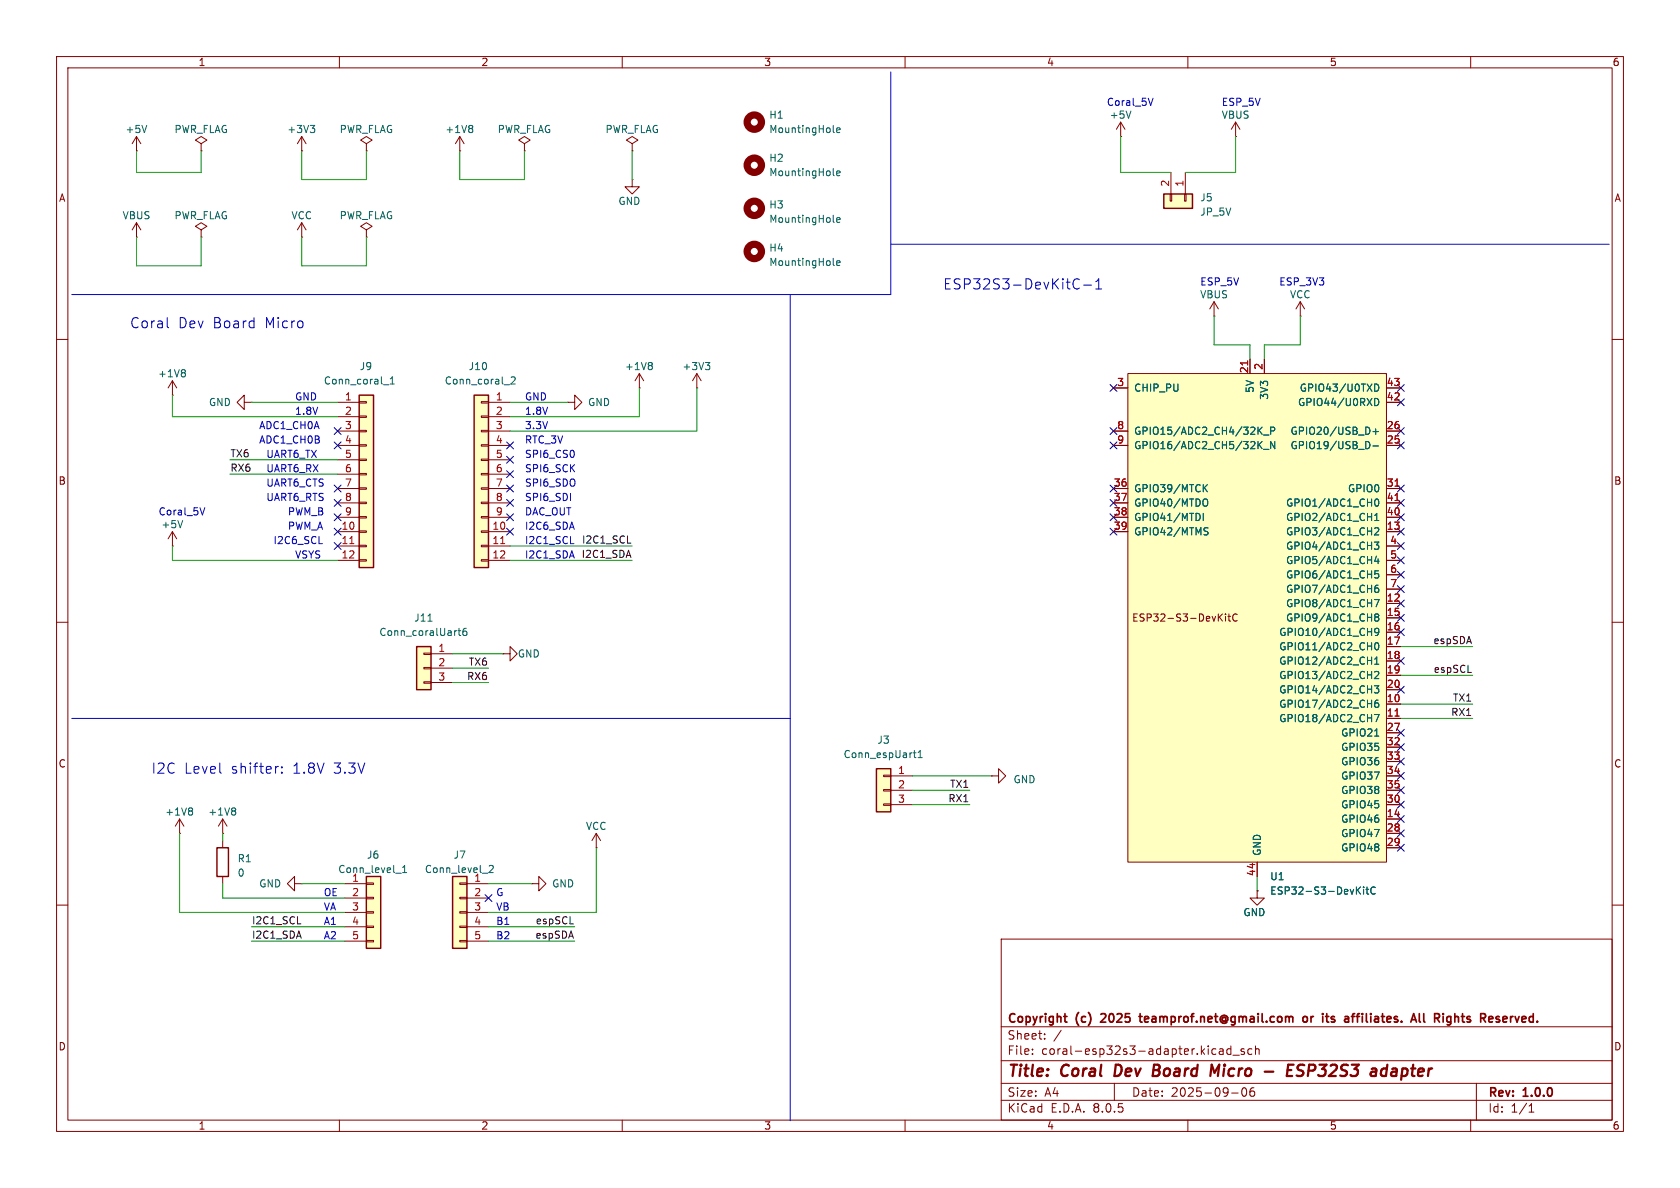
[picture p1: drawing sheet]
<svg xmlns="http://www.w3.org/2000/svg" width="297mm" height="210mm" viewBox="0 0 297 210" stroke-linecap="round" stroke-linejoin="round" font-family="sans-serif">
<g fill="none" stroke="#840000" stroke-width=".18">
<path d="M10 10h277v190h-277zM12 12h273v186h-273zM60 10v2M110 10v2M160 10v2M210 10v2M260 10v2M53.3 26.7h.1M53.3 24.1l-.7 1.3M53.3 24.1v2.6M53.3 24.1l.8 1.3M10 60h2"/>
<path d="M285 60h2M10 110h2M285 110h2M10 160h2M285 160h2M177 166h108v32h-108zM60 198v2M110 198v2M160 198v2M177 194.5h108M177 191.5h108M177 187.5h108"/>
<path d="M177 181.5h108M182.5 186.3v.1M182.5 185.5v.1M184.7 183.6v.1M184.7 182.8v.1M187.6 182.1l-1.3 2M197 191.5v3M210 198v2M215.6 185.5h.6v.9M216.2 185.8h-.5a.29 .29 0 0 0-.2 .3 .29 .29 0 0 0 .2 .3l.5-.1M217.6 185.5l-.4-.1-.3 .3v.4l.1 .2h.6M217.6 184.9v1.5"/>
<path d="M217.7 193.2h1.2M218 186.5h1.1M219.7 192.4l.2-.1a.81 .81 0 0 1 .6 .6 .81 .81 0 0 1-.3 .8l-.2 .1a.81 .81 0 0 1-.3-1.4zM220 185.5l-.4-.1-.2 .2 .1 .2 .5 .2v.3h-.6M221.3 185.5l-.4-.1-.3 .3v.4l.1 .2h.6M221.7 192.3a.59 .59 0 0 0-.7 .6v.6l.1 .2 .4 .1 .2-.1 .1-.5-.1-.3h-.5l-.2 .3M222 185.5l.2-.1 .3 .1 .1 .9M222 184.9v1.5M260 198v2M261 191.5v6.5M270.3 196.6h.9M270.3 195.5l.4-.4v1.5"/>
</g>
<g fill="none" stroke="#840000" stroke-width=".4">
<path d="M197.3 188.2l-.3 2h.5M203.9 189.2h.7M204 188.2h.7M204.6 189.2l.2 .1M204.7 190.1l-.9 .1M204.8 189.1l-.2 .1M214.7 189.6l.9-1.4-.3 2M223.6 189.4h1.5M228.7 188.2h-1l-.2 2M230.6 188.3a.85 .85 0 0 0-1.1 .1 .45 .45 0 0 0 .2 .8l.4 .1a.49 .49 0 0 1 .3 .5 .49 .49 0 0 1-.4 .4l-.8-.1M244.6 188.9l.6 .1M245 190.1l-.6 .1"/>
<path d="M245.3 188.2l-.3 2M246.7 188.9l-.6 .1M246.7 189.4h-.4a.4 .4 0 0 0-.4 .4 .4 .4 0 0 0 .3 .4h.4"/>
</g>
<g fill="none" stroke="#840000" stroke-width=".3">
<path d="M188.1 179.7h.5M194.7 179.3h-.1M195.4 179.8l-.8 .9h.9M201.3 179.7h.6M201.6 179.2v1.3l.3 .2M230.4 179.8l.2-.1 .5 .1v.6l-.1 .2-.4 .1-.2-.2zM233.8 179.2v.1M234.6 179.2v1.3M235.8 179.7l-.4 .1-.1 .1 .1 .2 .4 .1M238.9 179.7h.6M239.3 179.2h.2M239.8 179.7h.5"/>
<path d="M240.2 179.2l-.2 .2v1.3M250.9 179.2v1.3l.2 .2M251.7 179.2v1.3l.2 .2M257.2 179.2v1.5M257.4 179.7l-.2 .1M264.9 179.7l.2 .1M266.2 179.7h-.3l-.2 .2 .1 .7 .4 .1M188.5 180.7h.1M235.3 180.6l.5 .1M264.9 180.2l.2 .2-.2 .3M266.4 180l-.7 .2"/>
</g>
<g fill="none" stroke="#840000" stroke-width="1.3">
<circle cx="133.3" cy="36.8" r="1.27"/>
<circle cx="133.3" cy="29.2" r="1.27"/>
</g>
<path d="M54.9 22.2h.7l-.4 .5M55.4 22.7l.2 .2v.3l-.2 .2M147.3 39.1l.2 .2M147.3 30.9l.2 .2M147.9 38.9l.6-.1v-.3h-.4l-.2 .1 .1 .7h.5M147.9 30.6l.6-.1v-.2l-.4-.1-.2 .2 .1 .6h.5" fill="none" stroke="#006464" stroke-width=".18"/>
<path d="M73.7 114.3h2.5v7.6h-2.5z" fill="#ffffc2"/>
<path d="M113 68.6h.1M113 66l-.7 1.3M113 66v2.6M113 66l.8 1.3M74.9 118h1.3v.2h-1.3zM74.9 115.4h1.3v.3h-1.3zM76.2 115.6h3.8M76.2 118.1h3.8M74.9 120.5h1.3v.3h-1.3zM76.2 120.7h3.8" fill="none" stroke="#840000" stroke-width=".18"/>
<path d="M73.7 114.3h2.5v7.6h-2.5z" fill="none" stroke="#840000" stroke-width=".25"/>
<path d="M115.1 64.1l.2 .2-.2 .3 .2 .3v.2l-.2 .2M75.7 109.8h.7M81 111.5h.5M81.2 111.1v1.1l.3 .1M82.4 111.1h-.3a.86 .86 0 0 0 0 1.2l.4-.1v-.4l-.2-.2h-.4l-.1 .2" fill="none" stroke="#006464" stroke-width=".18"/>
<path d="M154.9 135.9h2.6v7.6h-2.6z" fill="#ffffc2"/>
<g fill="none" stroke="#840000" stroke-width=".18">
<path d="M35.6 25.4l1-.6-1-.7-1.1 .7 1.1 .6v1.3M35.6 26.7h.1M123.2 68.6h.1M123.2 66l-.8 1.3M123.2 66v2.6M123.2 66l.8 1.3M156.2 139.6h1.3v.2h-1.3zM156.2 137h1.3v.3h-1.3zM157.5 137.2h3.8M157.5 139.7h3.8M175.3 137.2h1.2v-1.3l1.3 1.3-1.3 1.2v-1.2M175.3 137.2h.1"/>
<path d="M31.7 147.3h.1M31.7 144.8l-.7 1.3M31.7 144.8v2.5M31.7 144.8l.8 1.3M39.4 147.3h.1M39.4 144.8l-.8 1.3M39.4 144.8v2.5M39.4 144.8l.7 1.3M156.2 142.1h1.3v.3h-1.3zM157.5 142.2h3.8"/>
</g>
<path d="M154.9 135.9h2.6v7.6h-2.6z" fill="none" stroke="#840000" stroke-width=".25"/>
<path d="M124.7 64.1h.8l-.4 .5M125.2 64.6l.3 .2v.3l-.3 .2M161.5 133.1h.5M161.7 133.7l.3 .2M162.3 133.9h.7M162.3 133l.4-.3v1.2M33.8 142.8l.2 .3-.2 .3 .2 .2v.2l-.2 .3M41.4 142.8l.3 .3-.3 .3 .3 .2v.2l-.3 .3" fill="none" stroke="#006464" stroke-width=".18"/>
<path d="M80 154.9h2.5v12.7h-2.5z" fill="#ffffc2"/>
<path d="M81.3 158.6h1.2v.3h-1.2zM81.3 156.1h1.2v.2h-1.2zM82.5 156.2h3.9M82.5 158.8h3.9M81.3 166.2h1.2v.3h-1.2zM81.3 163.7h1.2v.3h-1.2zM81.3 161.2h1.2v.2h-1.2zM82.5 161.3h3.9M82.5 163.8h3.9M82.5 166.4h3.9" fill="none" stroke="#840000" stroke-width=".18"/>
<path d="M80 154.9h2.5v12.7h-2.5z" fill="none" stroke="#840000" stroke-width=".25"/>
<path d="M86.5 153.1l.5-.1 .2 .3-.8 .9h.8" fill="none" stroke="#006464" stroke-width=".18"/>
<path d="M64.8 154.9h2.5v12.7h-2.5z" fill="#ffffc2"/>
<g fill="none" stroke="#840000" stroke-width=".18">
<path d="M53.3 39.4l-.7 1.2M53.3 39.4v2.5M53.3 39.4l.8 1.2M64.8 25.4l1-.6-1-.7-1 .7 1 .6v1.3M64.8 26.7h.1M53.3 41.9h.1M64.8 40.6l1-.6-1-.6-1 .6 1 .6v1.3M64.8 41.9h.1M100.3 71.1h1.3v-1.2l1.3 1.2-1.3 1.3v-1.3M100.3 71.1h.1M61 156.2h3.8M61 158.8h3.8"/>
<path d="M64.8 158.6h1.2v.3h-1.2zM64.8 156.1h1.2v.2h-1.2zM94 156.2h1.2v-1.3l1.3 1.3-1.3 1.3v-1.3M94 156.2h.1M105.4 149.9h.1M105.4 147.3l-.8 1.3M105.4 147.3v2.6M105.4 147.3l.8 1.3M222.2 157.5v1.3h1.3l-1.3 1.2-1.2-1.2h1.2M222.2 157.5h.1M61 161.3h3.8M61 163.8h3.8"/>
<path d="M61 166.4h3.8M64.8 166.2h1.2v.3h-1.2zM64.8 163.7h1.2v.3h-1.2zM64.8 161.2h1.2v.2h-1.2z"/>
</g>
<path d="M64.8 154.9h2.5v12.7h-2.5z" fill="none" stroke="#840000" stroke-width=".25"/>
<path d="M70 154.4h.9M71.2 154.2h.7M71.2 153.3l.3-.3v1.2" fill="none" stroke="#006464" stroke-width=".18"/>
<path d="M199.4 66h45.7v86.4h-45.7z" fill="#ffffc2"/>
<g fill="none" stroke="#840000" stroke-width=".18">
<path d="M24.1 26.7h.1M24.1 39.4l-.7 1.2M24.1 24.1v2.6M24.1 39.4v2.5M24.1 39.4l.8 1.2M24.1 24.1l-.7 1.3M24.1 24.1l.8 1.3M81.3 26.7h.1M81.3 24.1l-.8 1.3M81.3 24.1v2.6M81.3 24.1l.7 1.3M111.8 25.4l1-.6-1-.7-1.1 .7 1.1 .6v1.3"/>
<path d="M111.8 26.7h.1M111.8 31.8v1.2h1.2l-1.2 1.3-1.3-1.3h1.3M111.8 31.8h.1M198.1 24.1h.1M198.1 21.6l-.7 1.3M198.1 21.6v2.5M198.1 21.6l.8 1.3M218.4 24.1h.1M218.4 21.6l-.7 1.3M218.4 21.6v2.5M218.4 21.6l.8 1.3M24.1 41.9h.1"/>
<path d="M35.6 40.6l1-.6-1-.6-1.1 .6 1.1 .6v1.3M35.6 41.9h.1M214.6 55.9h.1M214.6 53.3l-.7 1.3M214.6 53.3v2.6M214.6 53.3l.8 1.3M229.9 55.9h.1M229.9 53.3l-.8 1.3M229.9 53.3v2.6M229.9 53.3l.7 1.3M30.5 69.9h.1M30.5 67.3l-.8 1.3"/>
<path d="M30.5 67.3v2.6M30.5 67.3l.7 1.3M43.2 71.1v-1.2l-1.3 1.2 1.3 1.3v-1.3h1.2M44.4 71.1h.1M196.8 68.6h2.6M196.8 78.7h2.6M196.8 76.2h2.6M199.4 66h45.7v86.4h-45.7zM221 63.5v2.5M223.5 63.5v2.5M245.1 71.1h2.5M245.1 68.6h2.5"/>
<path d="M245.1 78.7h2.5M245.1 76.2h2.5M30.5 96.5h.1M30.5 94v2.5M30.5 94l-.8 1.3M30.5 94l.7 1.3M196.8 94h2.6M196.8 91.4h2.6M196.8 88.9h2.6M196.8 86.4h2.6M245.1 94h2.5M245.1 91.4h2.5"/>
<path d="M245.1 88.9h2.5M245.1 86.4h2.5M245.1 96.5h2.5M245.1 99.1h2.5M88.9 115.6h1.3v-1.3l1.2 1.3-1.2 1.2v-1.2M88.9 115.6h.1M215.6 109.1l.5 .7M216.1 108.5l-.7 .8M216.7 108.5v.2M216.7 109v.8M217.1 109h.5M217.3 108.5v1.1l.3 .2"/>
<path d="M218.7 108.7a.6 .6 0 0 0-.8 .4 .6 .6 0 0 0 .6 .7l.2-.1M245.1 119.4h2.5M245.1 106.7h2.5M245.1 109.2h2.5M245.1 111.8h2.5M245.1 114.3h2.5M245.1 116.8h2.5M245.1 101.6h2.5M245.1 104.1h2.5M245.1 124.5h2.5M245.1 127h2.5M245.1 121.9h2.5"/>
<path d="M245.1 129.5h2.5M245.1 132.1h2.5M245.1 134.6h2.5M245.1 137.2h2.5M245.1 139.7h2.5M39.4 148.6v1.3M39.4 154.9v1.3M52.1 156.2v-1.3l-1.3 1.3 1.3 1.3v-1.3h1.2M53.3 156.2h.1M222.2 152.4v2.5M245.1 144.8h2.5M245.1 147.3h2.5"/>
<path d="M245.1 149.9h2.5M245.1 142.2h2.5"/>
</g>
<g fill="none" stroke="#006464" stroke-width=".18">
<path d="M199.9 19.6l-.4 1.3M25.9 22.2l-.4 1.2M83.3 22.2l.3 .2-.3 .3 .3 .3v.2l-.3 .2M147.3 23.3l.2 .1M147.9 23l.6-.1v-.2l-.4-.1-.2 .2 .1 .6h.5M147.3 46.8l.2 .1M147.9 46.5l.6-.1v-.3h-.4l-.2 .2 .1 .6h.5M32.5 65.3l.3 .3-.3 .3 .3 .2v.3l-.3 .2M222.6 76.1l.5 .7M222.6 78.6l.5 .7M223.1 75.5l-.7 .7M223.1 78l-.7 .8"/>
<path d="M223.4 76.9h.9M223.4 79.4h.9M224.6 76.2l.6-.1 .2-.2-.1-.3-.7-.1v1.3M225.4 78v1.3l-.8-1.3v1.3M241.9 78.1l.3 .5-.3 .7M242.7 78.8h1M242.7 76.3h1M243 67.9a.64 .64 0 0 1 .8 .6 .64 .64 0 0 1-.8 .7zM243 70.4a.64 .64 0 0 1 .8 .7 .64 .64 0 0 1-.8 .6zM243.2 75.8v1M32.3 92l-.4 1.3M212.1 90.9l.1 .4-.1 .5"/>
<path d="M212.7 90.7v1.3M212.9 86.2l.5 .7M213 93.8l.4 .2 .2 .2-.2 .3-.4 .1M213 93.4h.6M213 88.2a.43 .43 0 0 1 .5 .4v.5a.43 .43 0 0 1-.5 .4M213.4 85.7l-.7 .7M243 95.8h.8l-.5 .5 .4 .1v.6l-.2 .1-.5-.1M243 93.4l.5-.1 .3 .4-.8 .9h.8M243 92h.8M243 91.1l.4-.4v1.3M243.2 88.3l.1-.1a.68 .68 0 0 1 .5 .6 .68 .68 0 0 1-.5 .7 .84 .84 0 0 1-.1-1.2zM243.3 98.3l-.3 .9h.8"/>
<path d="M243.6 98.8v.8M241.8 116.8h.7M242.5 116.1v1.3M243 106h.8l-.5 1.3M243 118.8l.5-.1 .3 .4-.8 .9h.8M243 116.5l.4-.4v1.3M243 117.4h.8M243.2 113.7l.1-.1a.68 .68 0 0 1 .5 .6 .68 .68 0 0 1-.5 .7 .84 .84 0 0 1-.1-1.2zM243.3 109.1l-.3-.3 .3-.3h.2l.3 .3-.3 .3M243.3 109.1l-.3 .2 .1 .4 .2 .1 .3-.1 .2-.1v-.3l-.3-.2M243.3 109.1h.2M243.6 103.4l-.3 .1a.86 .86 0 0 0 0 1.2l.4-.1 .1-.4-.3-.3-.4 .1-.1 .2"/>
<path d="M243.7 100.9h-.6l-.1 .6 .2-.1 .4 .1 .2 .1-.1 .5-.2 .1-.5-.1M243.8 111.6l-.3 .3-.4-.1-.1-.2 .1-.5h.4l.2 .1a.84 .84 0 0 1-.3 1.1h-.3M243 121.2h.8l-.5 .5 .4 .1v.6l-.2 .1-.5-.1M243 126.3h.8l-.5 1.3M243 130.1h.8M243.6 123.8h-.3a.86 .86 0 0 0 0 1.2l.4-.1 .1-.4-.3-.2h-.4l-.1 .2M240 157.3l.5 .8M240.5 156.8l-.7 .7M241.1 156.8v.1M241.1 157.2v.9M241.5 157.2h.5M241.7 156.8v1.1l.3 .2"/>
<path d="M243.1 156.9a.6 .6 0 0 0-.8 .4 .6 .6 0 0 0 .6 .8l.2-.2"/>
</g>
<path d="M220.6 63.8v.7M246.6 88.5h.7M246.6 85.9h.7M246.6 126.6h.7" fill="none" stroke="#a90000" stroke-width=".18"/>
<g fill="none" stroke="#840000" stroke-width="1.3">
<circle cx="133.3" cy="21.6" r="1.27"/>
<circle cx="133.3" cy="44.4" r="1.27"/>
</g>
<path d="M38.4 149.9h2v5h-2z" fill="none" stroke="#840000" stroke-width=".25"/>
<path d="M63.5 69.9h2.5v30.4h-2.5z" fill="#ffffc2"/>
<g fill="none" stroke="#840000" stroke-width=".18">
<path d="M59.7 71.1h3.8M59.7 73.7h3.8M59.7 76.2h3.8M59.7 78.7h3.8M63.5 78.6h1.3v.3h-1.3zM63.5 76.1h1.3v.2h-1.3zM63.5 73.5h1.3v.3h-1.3zM63.5 71h1.3v.2h-1.3zM59.7 94h3.8M59.7 96.5h3.8M59.7 99.1h3.8M59.7 81.3h3.8"/>
<path d="M59.7 83.8h3.8M59.7 86.4h3.8M59.7 88.9h3.8M59.7 91.4h3.8M63.5 98.9h1.3v.3h-1.3zM63.5 96.4h1.3v.2h-1.3zM63.5 93.9h1.3v.2h-1.3zM63.5 91.3h1.3v.3h-1.3zM63.5 88.8h1.3v.2h-1.3zM63.5 86.2h1.3v.3h-1.3zM63.5 83.7h1.3v.2h-1.3zM63.5 81.2h1.3v.2h-1.3z"/>
</g>
<path d="M63.5 69.9h2.5v30.4h-2.5z" fill="none" stroke="#840000" stroke-width=".25"/>
<path d="M61.8 96.1h.8" fill="none" stroke="#a90000" stroke-width=".18"/>
<path d="M67.8 68h1M69 67.9h.7M69 67l.4-.4v1.3" fill="none" stroke="#006464" stroke-width=".18"/>
<path d="M83.8 69.9h2.6v30.4h-2.6z" fill="#ffffc2"/>
<g fill="none" stroke="#840000" stroke-width=".18">
<path d="M92.7 25.4l1-.6-1-.7-1 .7 1 .6v1.3M92.7 26.7h.1M85.1 78.6h1.3v.3h-1.3zM85.1 76.1h1.3v.2h-1.3zM85.1 73.5h1.3v.3h-1.3zM85.1 71h1.3v.2h-1.3zM86.4 71.1h3.8M86.4 73.7h3.8M86.4 76.2h3.8M86.4 78.7h3.8M85.1 98.9h1.3v.3h-1.3zM85.1 96.4h1.3v.2h-1.3z"/>
<path d="M85.1 93.9h1.3v.2h-1.3zM85.1 91.3h1.3v.3h-1.3zM85.1 88.8h1.3v.2h-1.3zM85.1 86.2h1.3v.3h-1.3zM85.1 83.7h1.3v.2h-1.3zM85.1 81.2h1.3v.2h-1.3zM86.4 94h3.8M86.4 96.5h3.8M86.4 99.1h3.8M86.4 81.3h3.8M86.4 83.8h3.8M86.4 86.4h3.8"/>
<path d="M86.4 88.9h3.8M86.4 91.4h3.8"/>
</g>
<path d="M83.8 69.9h2.6v30.4h-2.6z" fill="none" stroke="#840000" stroke-width=".25"/>
<path d="M88.5 96.1h.7" fill="none" stroke="#a90000" stroke-width=".18"/>
<path d="M89.2 68h.9M90.4 66.7l.4-.1 .3 .4-.8 .9h.8" fill="none" stroke="#006464" stroke-width=".18"/>
<path d="M205.7 34.3h5.1v2.5h-5.1z" fill="#ffffc2"/>
<g fill="none" stroke="#840000" stroke-width=".18">
<path d="M206.9 34.3h.2v1.3h-.2zM207 30.5v3.8M209.4 34.3h.3v1.3h-.3zM209.5 30.5v3.8M196.8 68.6h2.6M196.8 78.7h2.6M196.8 76.2h2.6M221 63.5v2.5M223.5 63.5v2.5M245.1 71.1h2.5M245.1 68.6h2.5M245.1 78.7h2.5"/>
<path d="M245.1 76.2h2.5M196.8 94h2.6M196.8 91.4h2.6M196.8 88.9h2.6M196.8 86.4h2.6M245.1 94h2.5M245.1 91.4h2.5M245.1 88.9h2.5M245.1 86.4h2.5M245.1 96.5h2.5M245.1 99.1h2.5M245.1 119.4h2.5"/>
<path d="M245.1 106.7h2.5M245.1 109.2h2.5M245.1 111.8h2.5M245.1 114.3h2.5M245.1 116.8h2.5M245.1 101.6h2.5M245.1 104.1h2.5M245.1 124.5h2.5M245.1 127h2.5M245.1 121.9h2.5M245.1 129.5h2.5M245.1 132.1h2.5"/>
<path d="M245.1 134.6h2.5M245.1 137.2h2.5M245.1 139.7h2.5M222.2 157.5h.1M222.2 152.4v2.5M245.1 144.8h2.5M245.1 147.3h2.5M245.1 149.9h2.5M245.1 142.2h2.5"/>
</g>
<path d="M205.7 34.3h5.1v2.5h-5.1z" fill="none" stroke="#840000" stroke-width=".25"/>
<path d="M110.9 96h.6M52.6 163.3h.6" fill="none" stroke="#0f0f0f" stroke-width=".18"/>
<g fill="none" stroke="#0000c2" stroke-width=".18">
<path d="M157.5 12.7v39.4h-144.8M203.8 17.4l-.4 1.2M29.6 56.1v1.6l.2 .2M139.7 52.1v146M157.5 43.2h127M190 49.4a.63 .63 0 0 1 .8 .1M190.8 50.9a.63 .63 0 0 1-.8 .1M191.6 50.4h1.4M193.7 51.1h1.1M193.7 49.8l.5-.5v1.8M36.2 89.8l-.4 1.2M56.4 96.1h.6"/>
<path d="M100.9 96.1h.6M12.7 127h127M49.2 135.5l-.3 .1M49.8 136.5v.2M49.8 135.6v.1"/>
</g>
<g fill="none" stroke="#009600" stroke-width=".18">
<path d="M24.1 26.7v3.8h11.5v-3.8M53.3 26.7v5.1h11.5v-5.1M81.3 26.7v5.1h11.4v-5.1M111.8 26.7v5.1M198.1 24.1v6.4h8.9M218.4 24.1v6.4h-8.9M24.1 41.9v5.1h11.5v-5.1M53.3 41.9v5.1h11.5v-5.1M214.6 55.9v5.1h6.4v2.5M229.9 55.9v5.1h-6.4v2.5M30.5 69.9v3.8h29.2M44.4 71.1h15.3"/>
<path d="M90.2 71.1h10.1M113 68.6v5.1h-22.8M123.2 68.6v7.6h-33M30.5 96.5v2.6h29.2M40.6 81.3h19.1M40.6 83.8h19.1M90.2 96.5h21.6M90.2 99.1h21.6M80 118.1h6.4M80 115.6h8.9M247.6 114.3h12.7M247.6 119.4h12.7"/>
<path d="M80 120.7h6.4M161.3 137.2h14M161.3 139.7h10.1M247.6 127h12.7M247.6 124.5h12.7M31.7 147.3v14h29.3M39.4 147.3v1.3M39.4 156.2v2.6h21.6M53.3 156.2h7.7M86.4 156.2h7.6M105.4 149.9v11.4h-19M161.3 142.2h10.1"/>
<path d="M222.2 154.9v2.6M44.4 163.8h16.6M44.4 166.4h16.6M86.4 163.8h15.2M86.4 166.4h15.2"/>
</g>
<g fill="none" stroke="#000084" stroke-width=".18">
<path d="M59.1 78.1l1.2 1.2M59.1 75.6l1.2 1.2M60.3 78.1l-1.2 1.2M60.3 75.6l-1.2 1.2M89.6 78.1l1.2 1.2M90.8 78.1l-1.2 1.2M196.2 78.1l1.3 1.2M196.2 75.6l1.3 1.2M196.2 68l1.3 1.2M197.5 78.1l-1.3 1.2M197.5 75.6l-1.3 1.2M197.5 68l-1.3 1.2"/>
<path d="M247 68l1.3 1.2M247 70.5l1.3 1.2M247 75.6l1.3 1.2M247 78.1l1.3 1.2M248.3 68l-1.3 1.2M248.3 70.5l-1.3 1.2M248.3 75.6l-1.3 1.2M248.3 78.1l-1.3 1.2M59.1 88.3l1.2 1.2M59.1 93.4l1.2 1.2M59.1 85.8l1.2 1.2M59.1 90.8l1.2 1.2"/>
<path d="M59.1 95.9l1.2 1.2M60.3 88.3l-1.2 1.2M60.3 93.4l-1.2 1.2M60.3 85.8l-1.2 1.2M60.3 90.8l-1.2 1.2M60.3 95.9l-1.2 1.2M89.6 90.8l1.2 1.2M89.6 93.4l1.2 1.2M89.6 85.8l1.2 1.2M89.6 80.7l1.2 1.2M89.6 83.2l1.2 1.2M89.6 88.3l1.2 1.2"/>
<path d="M90.8 90.8l-1.2 1.2M90.8 93.4l-1.2 1.2M90.8 85.8l-1.2 1.2M90.8 80.7l-1.2 1.2M90.8 83.2l-1.2 1.2M90.8 88.3l-1.2 1.2M196.2 85.8l1.3 1.2M196.2 88.3l1.3 1.2M196.2 90.8l1.3 1.2M196.2 93.4l1.3 1.2M197.5 85.8l-1.3 1.2M197.5 88.3l-1.3 1.2"/>
<path d="M197.5 90.8l-1.3 1.2M197.5 93.4l-1.3 1.2M247 85.8l1.3 1.2M247 90.8l1.3 1.2M247 93.4l1.3 1.2M247 95.9l1.3 1.2M247 98.5l1.3 1.2M247 88.3l1.3 1.2M248.3 85.8l-1.3 1.2M248.3 90.8l-1.3 1.2M248.3 93.4l-1.3 1.2M248.3 95.9l-1.3 1.2"/>
<path d="M248.3 98.5l-1.3 1.2M248.3 88.3l-1.3 1.2M247 116.2l1.3 1.2M247 101l1.3 1.2M247 103.5l1.3 1.2M247 106.1l1.3 1.2M247 108.6l1.3 1.2M247 111.2l1.3 1.2M248.3 116.2l-1.3 1.2M248.3 101l-1.3 1.2M248.3 103.5l-1.3 1.2M248.3 106.1l-1.3 1.2"/>
<path d="M248.3 108.6l-1.3 1.2M248.3 111.2l-1.3 1.2M247 128.9l1.3 1.2M247 131.5l1.3 1.2M247 134l1.3 1.2M247 121.3l1.3 1.2M247 136.6l1.3 1.2M247 139.1l1.3 1.2M248.3 128.9l-1.3 1.2M248.3 131.5l-1.3 1.2M248.3 134l-1.3 1.2M248.3 121.3l-1.3 1.2"/>
<path d="M248.3 136.6l-1.3 1.2M248.3 139.1l-1.3 1.2M85.8 158.1l1.2 1.3M87 158.1l-1.2 1.3M247 146.7l1.3 1.2M247 149.3l1.3 1.2M247 141.6l1.3 1.2M247 144.2l1.3 1.2M248.3 146.7l-1.3 1.2M248.3 149.3l-1.3 1.2M248.3 141.6l-1.3 1.2M248.3 144.2l-1.3 1.2"/>
</g>
<g fill="none" stroke="#006464" stroke-width=".18">
<path d="M222.6 76.1l.5 .7M222.6 78.6l.5 .7M223.1 75.5l-.7 .7M223.1 78l-.7 .8M223.4 76.9h.9M223.4 79.4h.9M224.6 76.2l.6-.1 .2-.2-.1-.3-.7-.1v1.3M225.4 78v1.3l-.8-1.3v1.3M241.9 78.1l.3 .5-.3 .7M242.7 78.8h1M242.7 76.3h1M243 67.9a.64 .64 0 0 1 .8 .6 .64 .64 0 0 1-.8 .7z"/>
<path d="M243 70.4a.64 .64 0 0 1 .8 .7 .64 .64 0 0 1-.8 .6zM243.2 75.8v1M212.1 90.9l.1 .4-.1 .5M212.7 90.7v1.3M212.9 86.2l.5 .7M213 93.8l.4 .2 .2 .2-.2 .3-.4 .1M213 93.4h.6M213 88.2a.43 .43 0 0 1 .5 .4v.5a.43 .43 0 0 1-.5 .4M213.4 85.7l-.7 .7M243 95.8h.8l-.5 .5 .4 .1v.6l-.2 .1-.5-.1M243 93.4l.5-.1 .3 .4-.8 .9h.8M243 92h.8"/>
<path d="M243 91.1l.4-.4v1.3M243.2 88.3l.1-.1a.68 .68 0 0 1 .5 .6 .68 .68 0 0 1-.5 .7 .84 .84 0 0 1-.1-1.2zM243.3 98.3l-.3 .9h.8M243.6 98.8v.8M241.8 116.8h.7M242.5 116.1v1.3M243 106h.8l-.5 1.3M243 118.8l.5-.1 .3 .4-.8 .9h.8M243 116.5l.4-.4v1.3M243 117.4h.8M243.2 113.7l.1-.1a.68 .68 0 0 1 .5 .6 .68 .68 0 0 1-.5 .7 .84 .84 0 0 1-.1-1.2zM243.3 109.1l-.3-.3 .3-.3h.2l.3 .3-.3 .3"/>
<path d="M243.3 109.1l-.3 .2 .1 .4 .2 .1 .3-.1 .2-.1v-.3l-.3-.2M243.3 109.1h.2M243.6 103.4l-.3 .1a.86 .86 0 0 0 0 1.2l.4-.1 .1-.4-.3-.3-.4 .1-.1 .2M243.7 100.9h-.6l-.1 .6 .2-.1 .4 .1 .2 .1-.1 .5-.2 .1-.5-.1M243.8 111.6l-.3 .3-.4-.1-.1-.2 .1-.5h.4l.2 .1a.84 .84 0 0 1-.3 1.1h-.3M243 121.2h.8l-.5 .5 .4 .1v.6l-.2 .1-.5-.1M243 126.3h.8l-.5 1.3M243 130.1h.8M243.6 123.8h-.3a.86 .86 0 0 0 0 1.2l.4-.1 .1-.4-.3-.2h-.4l-.1 .2M240 157.3l.5 .8M240.5 156.8l-.7 .7M241.1 156.8v.1"/>
<path d="M241.1 157.2v.9M241.5 157.2h.5M241.7 156.8v1.1l.3 .2M243.1 156.9a.6 .6 0 0 0-.8 .4 .6 .6 0 0 0 .6 .8l.2-.2"/>
</g>
<path d="M220.6 63.8v.7M246.6 88.5h.7M246.6 85.9h.7M246.6 126.6h.7" fill="none" stroke="#a90000" stroke-width=".18"/>
<g font-size="2.8" fill="#840000">
<text x="178" y="190.9">Title:</text>
<text x="187.7" y="190.9">Coral</text>
<text x="197.9" y="190.9">Dev</text>
<text x="205.4" y="190.9">Board</text>
<text x="216.4" y="190.9">Micro</text>
<text x="226.8" y="190.9">-</text>
<text x="231.6" y="190.9">ESP32S3</text>
<text x="247.2" y="190.9">adapter</text>
</g>
<g font-size="2.5" fill="#0000c2">
<text x="166.6" y="51.3">ESP32S3-DevKitC-1</text>
<text x="22.9" y="58.2">Coral</text>
<text x="31.4" y="58.2">Dev Board</text>
<text x="46.9" y="58.2">Micro</text>
<text x="26.7" y="136.9">I2C</text>
<text x="32.5" y="136.9">Level</text>
<text x="40.8" y="136.9">shifter:</text>
<text x="51.8" y="136.9">1.8V</text>
<text x="59.1" y="136.9">3.3V</text>
</g>
<g font-size="2.1" fill="#840000">
<text x="178" y="184">Sheet:</text>
<text x="178" y="181.2">Copyright</text>
<text x="190.3" y="181.2">(c)</text>
<text x="195.3" y="181.2">2025</text>
<text x="202.8" y="181.2">teamprof.net@gmail.com</text>
<text x="232.3" y="181.2">or</text>
<text x="236.3" y="181.2">its</text>
<text x="240.8" y="181.2">affiliates.</text>
<text x="253.3" y="181.2">All</text>
<text x="257.9" y="181.2">Rights</text>
<text x="266.6" y="181.2">Reserved.</text>
<text x="178" y="186.7">File:</text>
<text x="184.1" y="186.7">coral-esp32s3-adapter.kicad_sch</text>
<text x="178" y="196.9">KiCad</text>
<text x="178" y="194.1">Size:</text>
<text x="184.7" y="194.1">A4</text>
<text x="185.7" y="196.9">E.D.A.</text>
<text x="193.3" y="196.9">8.0.5</text>
<text x="200" y="194.1">Date:</text>
<text x="207" y="194.1">2025-09-06</text>
<text x="263" y="194.3">Rev:</text>
<text x="263" y="196.9">Id:</text>
<text x="267.1" y="196.9">1/1</text>
<text x="269.4" y="194.3">1.0.0</text>
</g>
<g font-size="1.8" fill="#840000">
<text x="35" y="11.9">1</text>
<text x="85" y="11.9">2</text>
<text x="135" y="11.9">3</text>
<text x="185" y="11.9">4</text>
<text x="235" y="11.9">5</text>
<text x="285" y="11.9">6</text>
<text x="10.3" y="35.9">A</text>
<text x="285.3" y="35.9">A</text>
<text x="10.3" y="85.9">B</text>
<text x="285.3" y="85.9">B</text>
<text x="200" y="110.1">ESP32-S3-DevKitC</text>
<text x="10.3" y="135.9">C</text>
<text x="285.3" y="135.9">C</text>
<text x="10.3" y="185.9">D</text>
<text x="285.3" y="185.9">D</text>
<text x="35" y="199.9">1</text>
<text x="85" y="199.9">2</text>
<text x="135" y="199.9">3</text>
<text x="185" y="199.9">4</text>
<text x="235" y="199.9">5</text>
<text x="285" y="199.9">6</text>
</g>
<g font-size="1.8" fill="#006464">
<text x="22.1" y="23.7">+5V</text>
<text x="30.7" y="23.7">PWR_FLAG</text>
<text x="50.7" y="23.7">+3V3</text>
<text x="60" y="23.7">PWR_FLAG</text>
<text x="78.6" y="23.7">+1V8</text>
<text x="87.9" y="23.7">PWR_FLAG</text>
<text x="106.9" y="23.7">PWR_FLAG</text>
<text x="135.9" y="21.2">H1</text>
<text x="135.9" y="23.7">MountingHole</text>
<text x="196.1" y="21.2">+5V</text>
<text x="215.9" y="21.2">VBUS</text>
<text x="135.9" y="28.8">H2</text>
<text x="135.9" y="31.3">MountingHole</text>
<text x="212.1" y="35.8">J5</text>
<text x="21.6" y="39">VBUS</text>
<text x="30.7" y="39">PWR_FLAG</text>
<text x="51.4" y="39">VCC</text>
<text x="60" y="39">PWR_FLAG</text>
<text x="109.2" y="36.4">GND</text>
<text x="135.9" y="37.1">H3</text>
<text x="135.9" y="39.6">MountingHole</text>
<text x="212.1" y="38.3">JP_5V</text>
<text x="135.9" y="44.7">H4</text>
<text x="135.9" y="47.2">MountingHole</text>
<text x="212.1" y="52.9">VBUS</text>
<text x="228" y="52.9">VCC</text>
<text x="63.5" y="65.6">J9</text>
<text x="82.8" y="65.6">J10</text>
<text x="110.4" y="65.6">+1V8</text>
<text x="120.5" y="65.6">+3V3</text>
<text x="27.8" y="66.9">+1V8</text>
<text x="36.8" y="72">GND</text>
<text x="57.2" y="68.2">Conn_coral_1</text>
<text x="78.5" y="68.2">Conn_coral_2</text>
<text x="103.9" y="72">GND</text>
<text x="200.4" y="69.4">CHIP_PU</text>
<text x="221.8" y="69.6" transform="rotate(-90 221.8 69.6)">5V</text>
<text x="224.4" y="70.8" transform="rotate(-90 224.4 70.8)">3V3</text>
<text x="229.4" y="72">GPIO44/U0RXD</text>
<text x="229.7" y="69.4">GPIO43/U0TXD</text>
<text x="200.4" y="77.1">GPIO15/ADC2_CH4/32K_P</text>
<text x="228" y="77.1">GPIO20/USB_D+</text>
<text x="200.4" y="79.6">GPIO16/ADC2_CH5/32K_N</text>
<text x="228" y="79.6">GPIO19/USB_D-</text>
<text x="200.4" y="87.2">GPIO39/MTCK</text>
<text x="200.4" y="89.8">GPIO40/MTDO</text>
<text x="227.3" y="89.8">GPIO1/ADC1_CH0</text>
<text x="238.2" y="87.2">GPIO0</text>
<text x="28.4" y="93.6">+5V</text>
<text x="200.4" y="94.8">GPIO42/MTMS</text>
<text x="200.4" y="92.3">GPIO41/MTDI</text>
<text x="227.3" y="92.3">GPIO2/ADC1_CH1</text>
<text x="227.3" y="94.8">GPIO3/ADC1_CH2</text>
<text x="227.3" y="97.4">GPIO4/ADC1_CH3</text>
<text x="227.3" y="99.9">GPIO5/ADC1_CH4</text>
<text x="227.3" y="107.5">GPIO8/ADC1_CH7</text>
<text x="227.3" y="102.5">GPIO6/ADC1_CH5</text>
<text x="227.3" y="105">GPIO7/ADC1_CH6</text>
<text x="67" y="112.6">Conn_coralUart6</text>
<text x="73.1" y="110.1">J11</text>
<text x="226.1" y="112.6">GPIO10/ADC1_CH9</text>
<text x="227.3" y="110.1">GPIO9/ADC1_CH8</text>
<text x="91.4" y="116.4">GND</text>
<text x="226.1" y="115.2">GPIO11/ADC2_CH0</text>
<text x="226.1" y="117.7">GPIO12/ADC2_CH1</text>
<text x="226.1" y="120.2">GPIO13/ADC2_CH2</text>
<text x="226.1" y="125.3">GPIO17/ADC2_CH6</text>
<text x="226.1" y="122.8">GPIO14/ADC2_CH3</text>
<text x="155" y="131.7">J3</text>
<text x="226.1" y="127.9">GPIO18/ADC2_CH7</text>
<text x="237" y="130.4">GPIO21</text>
<text x="149" y="134.2">Conn_espUart1</text>
<text x="237" y="132.9">GPIO35</text>
<text x="237" y="135.5">GPIO36</text>
<text x="179.1" y="138.7">GND</text>
<text x="237" y="143.1">GPIO45</text>
<text x="237" y="138">GPIO37</text>
<text x="237" y="140.6">GPIO38</text>
<text x="29.1" y="144.4">+1V8</text>
<text x="36.7" y="144.4">+1V8</text>
<text x="103.5" y="146.9">VCC</text>
<text x="237" y="145.6">GPIO46</text>
<text x="237" y="148.2">GPIO47</text>
<text x="41.9" y="152.6">R1</text>
<text x="41.9" y="155.2">0</text>
<text x="59.7" y="154.5">Conn_level_1</text>
<text x="62.2" y="156">1</text>
<text x="64.8" y="152">J6</text>
<text x="75" y="154.5">Conn_level_2</text>
<text x="80.1" y="152">J7</text>
<text x="83.7" y="156">1</text>
<text x="223.1" y="151.4" transform="rotate(-90 223.1 151.4)">GND</text>
<text x="224.5" y="155.8">U1</text>
<text x="237" y="150.7">GPIO48</text>
<text x="45.7" y="157.1">GND</text>
<text x="97.5" y="157.1">GND</text>
<text x="224.5" y="158.3">ESP32-S3-DevKitC</text>
<text x="219.7" y="162.2">GND</text>
</g>
<g font-size="1.8" fill="#0000c2">
<text x="195.6" y="18.8">Coral_5V</text>
<text x="215.9" y="18.8">ESP_5V</text>
<text x="212.1" y="50.6">ESP_5V</text>
<text x="226.1" y="50.6">ESP_3V3</text>
<text x="52.1" y="70.9">GND</text>
<text x="92.7" y="70.9">GND</text>
<text x="45.7" y="76">ADC1_CH0A</text>
<text x="52.1" y="73.4">1.8V</text>
<text x="92.7" y="76">3.3V</text>
<text x="92.7" y="73.4">1.8V</text>
<text x="45.7" y="78.5">ADC1_CH0B</text>
<text x="47" y="81">UART6_TX</text>
<text x="47" y="83.6">UART6_RX</text>
<text x="92.7" y="83.6">SPI6_SCK</text>
<text x="92.7" y="81">SPI6_CS0</text>
<text x="92.7" y="78.5">RTC_3V</text>
<text x="47" y="86.1">UART6_CTS</text>
<text x="47" y="88.7">UART6_RTS</text>
<text x="92.7" y="88.7">SPI6_SDI</text>
<text x="92.7" y="86.1">SPI6_SDO</text>
<text x="27.9" y="91.2">Coral_5V</text>
<text x="50.8" y="93.7">PWM_A</text>
<text x="50.8" y="91.2">PWM_B</text>
<text x="92.7" y="91.2">DAC_OUT</text>
<text x="92.7" y="93.7">I2C6_SDA</text>
<text x="48.3" y="96.3">I2C6_SCL</text>
<text x="52.1" y="98.8">VSYS</text>
<text x="92.7" y="96.3">I2C1_SCL</text>
<text x="92.7" y="98.8">I2C1_SDA</text>
<text x="57.1" y="161">VA</text>
<text x="57.1" y="158.5">OE</text>
<text x="87.6" y="161">VB</text>
<text x="87.6" y="158.5">G</text>
<text x="57.1" y="163.6">A1</text>
<text x="57.1" y="166.1">A2</text>
<text x="87.6" y="163.6">B1</text>
<text x="87.6" y="166.1">B2</text>
</g>
<g font-size="1.8" fill="#a90000">
<text x="206.8" y="33.1" transform="rotate(-90 206.8 33.1)">2</text>
<text x="209.3" y="33.1" transform="rotate(-90 209.3 33.1)">1</text>
<text x="223.3" y="65.5" transform="rotate(-90 223.3 65.5)">2</text>
<text x="60.9" y="70.9">1</text>
<text x="87.6" y="70.9">1</text>
<text x="197.4" y="68.3">3</text>
<text x="220.7" y="66.1" transform="rotate(-90 220.7 66.1)">21</text>
<text x="245.1" y="70.9">42</text>
<text x="245.1" y="68.3">43</text>
<text x="60.9" y="73.4">2</text>
<text x="60.9" y="75.9">3</text>
<text x="87.6" y="73.4">2</text>
<text x="87.6" y="75.9">3</text>
<text x="197.4" y="75.9">8</text>
<text x="245.1" y="75.9">26</text>
<text x="60.9" y="78.5">4</text>
<text x="60.9" y="81">5</text>
<text x="60.9" y="83.6">6</text>
<text x="87.6" y="78.5">4</text>
<text x="87.6" y="81">5</text>
<text x="87.6" y="83.6">6</text>
<text x="197.4" y="78.5">9</text>
<text x="245.1" y="78.5">25</text>
<text x="60.9" y="86.1">7</text>
<text x="60.9" y="88.6">8</text>
<text x="87.6" y="86.1">7</text>
<text x="87.6" y="88.6">8</text>
<text x="196.8" y="86.1">36</text>
<text x="196.8" y="88.6">37</text>
<text x="245.1" y="88.6">41</text>
<text x="245.1" y="86.1">31</text>
<text x="60.3" y="93.7">10</text>
<text x="60.9" y="91.2">9</text>
<text x="87" y="93.7">10</text>
<text x="87.6" y="91.2">9</text>
<text x="196.8" y="93.7">39</text>
<text x="196.8" y="91.2">38</text>
<text x="245.1" y="91.2">40</text>
<text x="245.1" y="93.7">13</text>
<text x="60.3" y="96.3">11</text>
<text x="60.3" y="98.8">12</text>
<text x="87" y="96.3">11</text>
<text x="87" y="98.8">12</text>
<text x="245.7" y="96.3">4</text>
<text x="245.7" y="98.8">5</text>
<text x="245.7" y="101.3">6</text>
<text x="245.1" y="106.4">12</text>
<text x="245.7" y="103.9">7</text>
<text x="245.1" y="109">15</text>
<text x="245.1" y="111.5">16</text>
<text x="77.4" y="115.3">1</text>
<text x="77.4" y="117.9">2</text>
<text x="245.1" y="119.1">19</text>
<text x="245.1" y="114">17</text>
<text x="245.1" y="116.6">18</text>
<text x="77.4" y="120.4">3</text>
<text x="245.1" y="124.2">10</text>
<text x="245.1" y="121.7">20</text>
<text x="245.1" y="126.7">11</text>
<text x="245.1" y="129.3">27</text>
<text x="245.1" y="131.8">32</text>
<text x="158.7" y="136.9">1</text>
<text x="245.1" y="134.4">33</text>
<text x="245.1" y="136.9">34</text>
<text x="158.7" y="139.4">2</text>
<text x="158.7" y="142">3</text>
<text x="245.1" y="142">30</text>
<text x="245.1" y="139.4">35</text>
<text x="245.1" y="144.5">14</text>
<text x="245.1" y="147.1">28</text>
<text x="245.1" y="149.6">29</text>
<text x="222" y="155" transform="rotate(-90 222 155)">44</text>
<text x="62.2" y="158.5">2</text>
<text x="62.2" y="161">3</text>
<text x="83.7" y="158.5">2</text>
<text x="83.7" y="161">3</text>
<text x="62.2" y="163.6">4</text>
<text x="62.2" y="166.1">5</text>
<text x="83.7" y="163.6">4</text>
<text x="83.7" y="166.1">5</text>
</g>
<g font-size="1.8" fill="#0f0f0f">
<text x="40.6" y="80.9">TX6</text>
<text x="40.6" y="83.5">RX6</text>
<text x="102.7" y="98.7">I2C1_SDA</text>
<text x="102.8" y="96.2">I2C1_SCL</text>
<text x="253.3" y="114">espSDA</text>
<text x="82.8" y="117.8">TX6</text>
<text x="253.4" y="119">espSCL</text>
<text x="82.5" y="120.3">RX6</text>
<text x="256.8" y="124.1">TX1</text>
<text x="256.5" y="126.7">RX1</text>
<text x="167.6" y="141.9">RX1</text>
<text x="167.9" y="139.4">TX1</text>
<text x="44.4" y="166">I2C1_SDA</text>
<text x="44.4" y="163.5">I2C1_SCL</text>
<text x="94.6" y="166">espSDA</text>
<text x="94.6" y="163.5">espSCL</text>
</g>
</svg>
